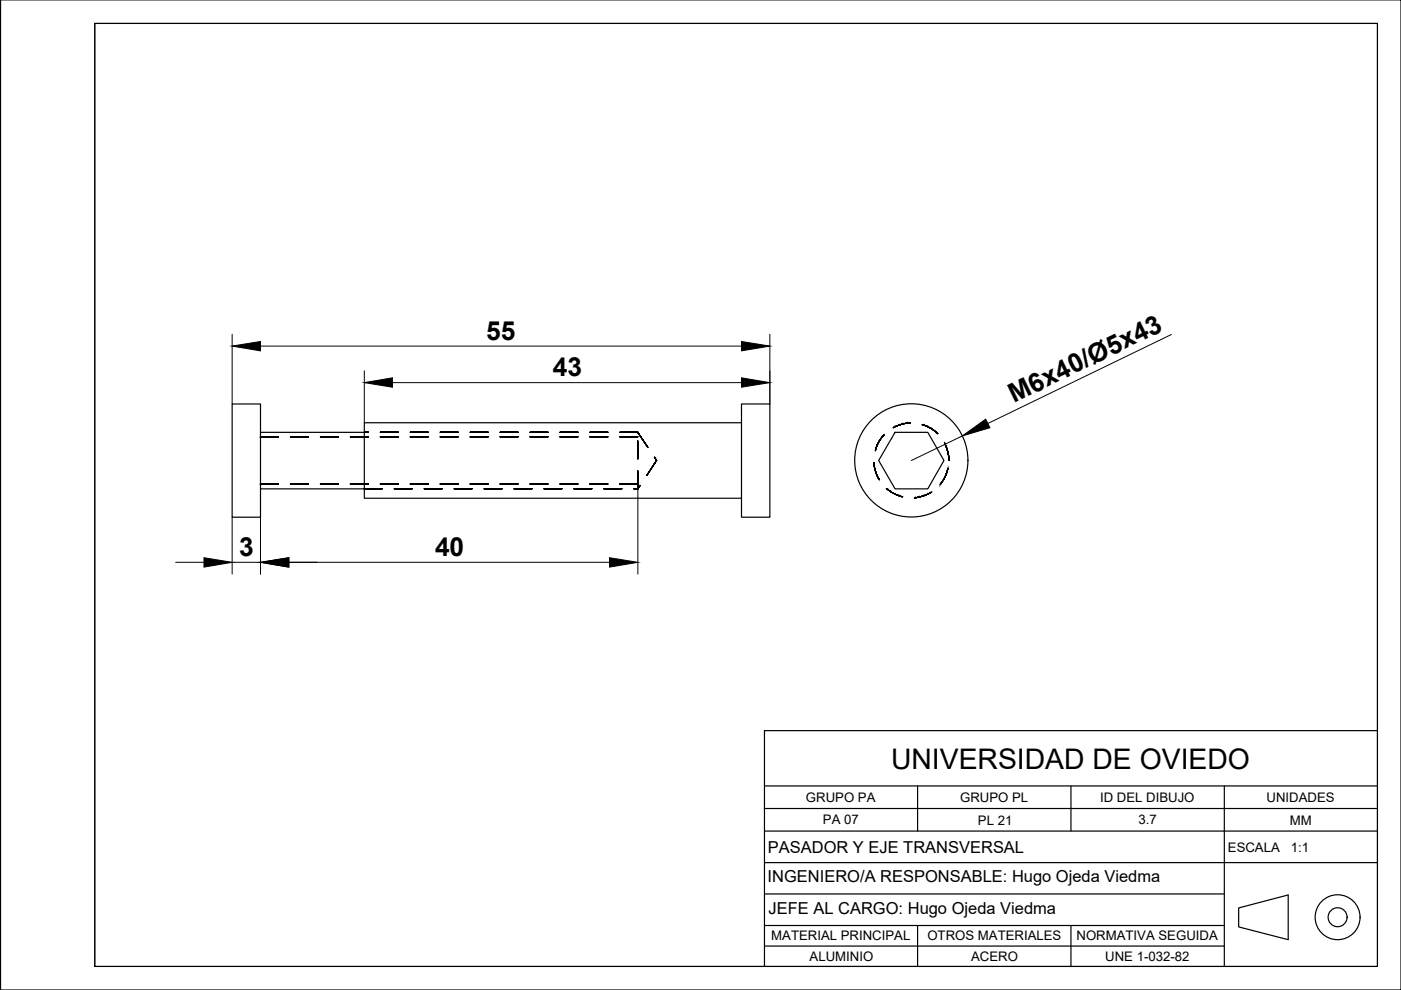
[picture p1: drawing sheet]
<svg xmlns="http://www.w3.org/2000/svg" width="297mm" height="210mm" viewBox="0 0 297 210" stroke-linecap="round" stroke-linejoin="round" font-family="sans-serif">
<!-- layer: 01_Contornos -->
<g fill="none" stroke="#000" stroke-width=".25">
<path d="M.1 0h296.9v209.9h-296.9zM20.1 5h271.9v199.9h-271.9zM55.2 91.7v11.9M77.2 89.6h80v-3.9h6v24h-6v-4.1h-80zM77.2 91.7h-22v-6h-6v24h6v-6.1h22M157.2 89.6v16M189.8 91.7h6.9l3.4 5.9-3.4 6h-6.9l-3.5-6zM292 154.9h-129.9v50M162.1 176.2h129.9M162.1 166.6h129.9M162.1 171.4h129.9M194.5 166.6v9.6"/>
<path d="M227.1 166.6v9.6M259.6 166.6v38.3M162.1 182.9h129.9M162.1 189.5h97.5M162.1 196.2h97.5M194.5 196.2v8.7M227.1 196.2v8.7M262.6 192.5l10.5-2.7v9.4l-10.5-2.7zM162.1 200.6h97.5"/>
<circle cx="193.2" cy="97.6" r="12"/>
<circle cx="283.6" cy="194.5" r="4.8"/>
<circle cx="283.6" cy="194.5" r="2.01"/>
</g>
<!-- layer: 02_Ocultas -->
<g fill="#000" stroke="#000" stroke-width=".21">
<path d="M55.2 92.6h3.8zM55.2 92.6h3.8zM55.2 92.6h3.8zM55.2 92.6h3.8z"/>
<path d="M61.6 92.6h3.8zM61.6 92.6h3.8zM61.6 92.6h3.8zM61.6 92.6h3.8z"/>
<path d="M67.9 92.6h3.8zM67.9 92.6h3.8zM67.9 92.6h3.8zM67.9 92.6h3.8z"/>
<path d="M74.3 92.6h3.8zM74.3 92.6h3.8zM74.3 92.6h3.8zM74.3 92.6h3.8z"/>
<path d="M77.2 91.7h.9zM77.2 91.7l.9-.1zM77.2 91.7l.9-.1zM77.2 91.6h.9z"/>
<path d="M80.6 92.6h3.8zM80.6 92.6h3.8zM80.6 92.6h3.8zM80.6 92.6h3.8z"/>
<path d="M80.6 91.7h3.8zM80.6 91.7l3.8-.1zM80.6 91.7l3.8-.1zM80.6 91.6h3.8z"/>
<path d="M87 92.6h3.8zM87 92.6h3.8zM87 92.6h3.8zM87 92.6h3.8z"/>
<path d="M87 91.7h3.8zM87 91.7l3.8-.1zM87 91.7l3.8-.1zM87 91.6h3.8z"/>
<path d="M93.3 92.6h3.8zM93.3 92.6h3.8zM93.3 92.6h3.8zM93.3 92.6h3.8z"/>
<path d="M93.3 91.7h3.8zM93.3 91.7l3.8-.1zM93.3 91.7l3.8-.1zM93.3 91.6h3.8z"/>
<path d="M99.7 92.6h3.8zM99.7 92.6h3.8zM99.7 92.6h3.8zM99.7 92.6h3.8z"/>
<path d="M99.7 91.7h3.8zM99.7 91.7l3.8-.1zM99.7 91.7l3.8-.1zM99.7 91.6h3.8z"/>
<path d="M106 92.6h3.8zM106 92.6h3.8zM106 92.6h3.8zM106 92.6h3.8z"/>
<path d="M106 91.7h3.8zM106 91.7l3.8-.1zM106 91.7l3.8-.1zM106 91.6h3.8z"/>
<path d="M112.4 92.6h3.8zM112.4 92.6h3.8zM112.4 92.6h3.8zM112.4 92.6h3.8z"/>
<path d="M112.4 91.7h3.8zM112.4 91.7l3.8-.1zM112.4 91.7l3.8-.1zM112.4 91.6h3.8z"/>
<path d="M118.7 92.6h3.8zM118.7 92.6h3.8zM118.7 92.6h3.8zM118.7 92.6h3.8z"/>
<path d="M118.7 91.7h3.8zM118.7 91.7l3.8-.1zM118.7 91.7l3.8-.1zM118.7 91.6h3.8z"/>
<path d="M125.1 92.6h3.8zM125.1 92.6h3.8zM125.1 92.6h3.8zM125.1 92.6h3.8z"/>
<path d="M125.1 91.7h3.8zM125.1 91.7l3.8-.1zM125.1 91.7l3.8-.1zM125.1 91.6h3.8z"/>
<path d="M131.4 92.6h3.8zM131.4 92.6h3.8zM131.4 92.6h3.8zM131.4 92.6h3.8z"/>
<path d="M135.2 93.5v3.8zM135.2 93.5v3.8zM135.2 93.5v3.8zM135.2 93.5v3.8z"/>
<path d="M131.4 91.7h3.8zM131.4 91.7l3.8-.1zM131.4 91.7l3.8-.1zM131.4 91.6h3.8z"/>
<path d="M135.2 91.7l2.2 3.1zM135.2 91.7l2.2 3.1zM135.2 91.7l2.2 3.1zM135.2 91.7l2.2 3.1z"/>
<path d="M138.8 96.9l.4 .7zM138.8 97l.4 .6zM138.8 97l.4 .6zM138.8 97l.4 .6z"/>
<path d="M139.2 97.6l-2.1 3.2zM139.2 97.6l-2.1 3.2zM139.2 97.6l-2.1 3.2zM139.2 97.6l-2.1 3.2z"/>
<path d="M185.3 98.1v.4zM185.3 98.1v.4zM185.3 98.1v.4zM185.3 98.1v.4z"/>
<path d="M185.3 98.5l.2 .9zM185.3 98.5l.2 .9zM185.3 98.5l.2 .9zM185.3 98.5l.2 .9z"/>
<path d="M185.5 99.4l.2 .9zM185.4 99.4l.3 .9zM185.4 99.4l.3 .9zM185.4 99.4l.3 .9z"/>
<path d="M185.7 95l-.1 .6zM185.7 95l-.1 .6zM185.7 95l-.1 .6zM185.7 95l-.1 .6z"/>
<path d="M186.1 94.2l-.4 .8zM186 94.2l-.3 .8zM186 94.2l-.3 .8zM186 94.2l-.3 .8z"/>
<path d="M186.5 93.4l-.4 .8zM186.5 93.4l-.4 .8zM186.5 93.4l-.4 .8zM186.5 93.4l-.5 .8z"/>
<path d="M187 92.7l-.5 .7zM187 92.7l-.5 .7zM187 92.7l-.5 .7zM187 92.7l-.5 .7z"/>
<path d="M187.4 92.3l-.4 .4zM187.4 92.2l-.4 .5zM187.4 92.2l-.4 .5zM187.4 92.2l-.4 .5z"/>
<path d="M189.4 90.7l.4-.2zM189.4 90.7l.4-.3zM189.4 90.7l.4-.3zM189.4 90.6l.4-.2z"/>
<path d="M189.8 90.5l.8-.4zM189.8 90.5l.8-.4zM189.8 90.5l.8-.4zM189.8 90.4l.8-.3z"/>
<path d="M190.6 90.1l.9-.2zM190.6 90.1l.9-.3zM190.6 90.1l.9-.3zM190.6 90.1l.9-.3z"/>
<path d="M191.5 89.9l.8-.2zM191.5 89.9l.8-.2zM191.5 89.9l.8-.2zM191.5 89.8l.8-.1z"/>
<path d="M192.3 89.7h.7zM192.3 89.7h.7zM192.3 89.7h.7zM192.3 89.7h.7z"/>
<path d="M195.5 90.1h.4zM195.5 90.1h.4zM195.5 90.1h.4zM195.5 90l.4 .1z"/>
<path d="M195.9 90.1l.8 .4zM195.9 90.1l.8 .4zM195.9 90.1l.8 .3zM195.9 90.1l.8 .3z"/>
<path d="M196.7 90.5l.8 .4zM196.7 90.5l.8 .4zM196.7 90.5l.8 .4zM196.7 90.4l.8 .5z"/>
<path d="M197.5 90.9l.7 .5zM197.5 90.9l.7 .5zM197.5 90.9l.7 .5zM197.5 90.9l.7 .5z"/>
<path d="M198.2 91.4l.6 .6zM198.2 91.4l.6 .5zM198.2 91.4l.6 .5zM198.2 91.4l.6 .5z"/>
<path d="M200.3 94l.1 .2zM200.3 94l.1 .2zM200.3 94l.1 .2zM200.3 94l.1 .2z"/>
<path d="M200.3 94.2l.4 .8zM200.3 94.2l.4 .8zM200.3 94.2l.4 .8zM200.4 94.2l.3 .8z"/>
<path d="M200.7 95l.3 .9zM200.7 95l.3 .9zM200.7 95l.3 .9zM200.7 95l.3 .9z"/>
<path d="M201 99.3l-.1 .1zM201 99.3v.1zM201 99.3v.1z"/>
<path d="M200.9 95.9l.3 .8zM200.9 95.9l.3 .8zM200.9 95.9l.3 .8zM201 95.9l.2 .8z"/>
<path d="M201.1 96.7l.1 .9zM201.1 96.7l.1 .9zM201.1 96.7l.1 .9zM201.2 96.7v.9z"/>
<path d="M55.2 102.6h3.8zM55.2 102.6h3.8zM55.2 102.6h3.8zM55.2 102.6h3.8z"/>
<path d="M61.6 102.6h3.8zM61.6 102.6h3.8zM61.6 102.6h3.8zM61.6 102.6h3.8z"/>
<path d="M67.9 102.6h3.8zM67.9 102.6h3.8zM67.9 102.6h3.8zM67.9 102.6h3.8z"/>
<path d="M74.3 102.6h3.8zM74.3 102.6h3.8zM74.3 102.6h3.8zM74.3 102.6h3.8z"/>
<path d="M77.2 103.6h3.9zM77.2 103.6h3.9zM77.2 103.6h3.9zM77.2 103.6h3.9z"/>
<path d="M80.6 102.6h3.8zM80.6 102.6h3.8zM80.6 102.6h3.8zM80.6 102.6h3.8z"/>
<path d="M83.6 103.6h3.8zM83.6 103.6h3.8zM83.6 103.6h3.8zM83.6 103.6h3.8z"/>
<path d="M87 102.6h3.8zM87 102.6h3.8zM87 102.6h3.8zM87 102.6h3.8z"/>
<path d="M89.9 103.6h3.9zM89.9 103.6h3.9zM89.9 103.6h3.9zM89.9 103.6h3.9z"/>
<path d="M93.3 102.6h3.8zM93.3 102.6h3.8zM93.3 102.6h3.8zM93.3 102.6h3.8z"/>
<path d="M96.3 103.6h3.8zM96.3 103.6h3.8zM96.3 103.6h3.8zM96.3 103.6h3.8z"/>
<path d="M99.7 102.6h3.8zM99.7 102.6h3.8zM99.7 102.6h3.8zM99.7 102.6h3.8z"/>
<path d="M102.6 103.6h3.9zM102.6 103.6h3.9zM102.6 103.6h3.9zM102.6 103.6h3.9z"/>
<path d="M106 102.6h3.8zM106 102.6h3.8zM106 102.6h3.8zM106 102.6h3.8z"/>
<path d="M109 103.6h3.8zM109 103.6h3.8zM109 103.6h3.8zM109 103.6h3.8z"/>
<path d="M112.4 102.6h3.8zM112.4 102.6h3.8zM112.4 102.6h3.8zM112.4 102.6h3.8z"/>
<path d="M115.3 103.6h3.9zM115.3 103.6h3.9zM115.3 103.6h3.9zM115.3 103.6h3.9z"/>
<path d="M118.7 102.6h3.8zM118.7 102.6h3.8zM118.7 102.6h3.8zM118.7 102.6h3.8z"/>
<path d="M121.7 103.6h3.8zM121.7 103.6h3.8zM121.7 103.6h3.8zM121.7 103.6h3.8z"/>
<path d="M125.1 102.6h3.8zM125.1 102.6h3.8zM125.1 102.6h3.8zM125.1 102.6h3.8z"/>
<path d="M128 103.6h3.9zM128 103.6h3.9zM128 103.6h3.9zM128 103.6h3.9z"/>
<path d="M131.4 102.6h3.8zM131.4 102.6h3.8zM131.4 102.6h3.8zM131.4 102.6h3.8z"/>
<path d="M134.4 103.6h.8zM134.4 103.6h.8zM134.4 103.6h.8zM134.4 103.6h.8z"/>
<path d="M135.2 99.8v3.8zM135.2 99.8v3.8zM135.2 99.8v3.8zM135.2 99.8v3.8z"/>
<path d="M135.7 102.9l-.5 .7zM135.7 102.9l-.5 .7zM135.7 102.9l-.5 .7zM135.7 102.9l-.5 .7z"/>
<path d="M185.7 100.3l.4 .8zM185.7 100.3l.4 .8zM185.7 100.3l.4 .8zM185.7 100.3l.4 .8z"/>
<path d="M186.1 101.1l.3 .6zM186 101.1l.4 .6zM186 101.1l.4 .6zM186 101.1l.4 .6z"/>
<path d="M188 103.6l.3 .2zM188 103.6l.3 .2zM188 103.6l.3 .3zM188 103.6l.3 .3z"/>
<path d="M188.3 103.8l.7 .5zM188.3 103.9l.7 .4zM188.3 103.9l.7 .5zM188.3 103.9l.7 .5z"/>
<path d="M189 104.3l.8 .4zM189 104.4l.8 .3zM189 104.4l.8 .4zM189 104.4l.8 .4z"/>
<path d="M189.8 104.7l.8 .4zM189.8 104.8l.8 .3zM189.8 104.8l.8 .3zM189.8 104.8l.8 .3z"/>
<path d="M190.6 105.1l.8 .2zM190.6 105.1l.8 .2zM190.6 105.1l.8 .2zM190.6 105.1l.8 .2z"/>
<path d="M193.9 105.6l.2-.1zM193.9 105.6l.2-.1zM193.9 105.6l.2-.1zM193.9 105.6h.2z"/>
<path d="M194.1 105.5l.9-.2zM194.1 105.6l.9-.3zM194.1 105.6l.9-.3zM194.1 105.6l.9-.2z"/>
<path d="M195 105.3l.9-.2zM195 105.4l.9-.3zM195 105.4l.9-.3zM195 105.4l.9-.3z"/>
<path d="M195.9 105.1l.8-.4zM195.9 105.1l.8-.4zM195.9 105.1l.8-.4zM195.9 105.1l.8-.3z"/>
<path d="M196.7 104.7l.7-.3zM196.7 104.8l.7-.4zM196.7 104.8l.8-.4zM196.7 104.8l.8-.4z"/>
<path d="M199.3 102.7l.1-.1zM199.4 102.6v.1zM199.4 102.6v.1zM199.5 102.6l-.1 .1z"/>
<path d="M199.9 101.9l-.5 .7zM199.9 101.9l-.4 .7zM199.9 101.9l-.4 .7zM200 101.9l-.5 .7z"/>
<path d="M200.3 101.1l-.4 .8zM200.3 101.1l-.3 .8zM200.3 101.1l-.3 .8zM200.4 101.1l-.4 .8z"/>
<path d="M200.7 100.3l-.4 .8zM200.7 100.3l-.3 .8zM200.7 100.3l-.3 .8zM200.7 100.3l-.3 .8z"/>
<path d="M200.9 99.4l-.2 .9zM200.9 99.4l-.2 .9zM200.9 99.4l-.2 .9zM201 99.4l-.3 .9z"/>
</g>
<g fill="none" stroke="#000" stroke-width=".21">
<path d="M55.2 92.6h.1M55.2 92.6h3.8zM61.6 92.6h3.8zM67.9 92.6h3.8zM74.3 92.6h3.8zM77.2 91.6l.9 .1zM77.2 91.6v.1M80.6 92.6h3.8zM80.6 91.6l3.8 .1zM87 92.6h3.8zM87 91.6l3.8 .1zM93.3 92.6h3.8z"/>
<path d="M93.3 91.6l3.8 .1zM99.7 92.6h3.8zM99.7 91.6l3.8 .1zM106 92.6h3.8zM106 91.6l3.8 .1zM112.4 92.6h3.8zM112.4 91.6l3.8 .1zM118.7 92.6h3.8zM118.7 91.6l3.8 .1zM125.1 92.6h3.8zM125.1 91.6l3.8 .1zM131.4 92.6h3.8z"/>
<path d="M131.4 91.6l3.8 .1zM135.2 99.8v3.8zM135.2 93.5v3.8zM135.2 91.7l2.2 3.1zM135.2 91.6v.1M138.8 97l.4 .6zM139.2 97.6l-2.1 3.2zM139.2 97.6h.1M185.3 98.1v.4zM185.3 98.5l.2 .9zM185.3 98.5h.1M185.4 99.4l.3 .9z"/>
<path d="M185.5 99.4h.1M185.7 95l-.1 .6zM185.7 95h.1M186 94.2l-.3 .8zM186.1 94.2h.1M186.5 93.4l-.5 .8zM186.5 93.4h.1M187 92.7l-.5 .7zM187 92.7h.1M187.4 92.2l-.4 .5zM189.4 90.6l.4-.2zM189.8 90.4l.8-.3z"/>
<path d="M189.8 90.5h.1M190.6 90.1l.9-.3zM190.6 90.1h.1M191.5 89.8l.8-.1zM191.5 89.9h.1M192.3 89.7h.7zM192.3 89.7h.1M195.5 90l.4 .1zM195.9 90.1l.8 .4zM195.9 90.1h.1M196.7 90.4l.8 .5zM196.7 90.5h.1"/>
<path d="M197.5 90.9l.7 .5zM197.5 90.9h.1M198.2 91.4l.6 .5zM198.2 91.4h.1M200.3 94l.1 .2zM200.3 94.2l.4 .8zM200.4 94.2h.1M200.7 95l.3 .9zM200.7 95h.1M200.9 95.9l.3 .8zM200.9 99.4l-.2 .9zM201 95.9h.1"/>
<path d="M201 99.4h.1M201 99.3l-.1 .1zM201.1 96.7l.1 .9zM201.2 96.7h.1M55.2 102.6h.1M55.2 102.6h3.8zM61.6 102.6h3.8zM67.9 102.6h3.8zM74.3 102.6h3.8zM77.2 103.6h.1M77.2 103.6h3.9zM80.6 102.6h3.8z"/>
<path d="M83.6 103.6h3.8zM87 102.6h3.8zM89.9 103.6h3.9zM93.3 102.6h3.8zM96.3 103.6h3.8zM99.7 102.6h3.8zM102.6 103.6h3.9zM106 102.6h3.8zM109 103.6h3.8zM112.4 102.6h3.8zM115.3 103.6h3.9zM118.7 102.6h3.8z"/>
<path d="M121.7 103.6h3.8zM125.1 102.6h3.8zM128 103.6h3.9zM131.4 102.6h3.8zM134.4 103.6h.8zM135.2 103.6h.1M135.7 102.9l-.5 .7zM185.7 100.3l.4 .8zM185.7 100.3h.1M186 101.1l.4 .6zM186.1 101.1h.1M188 103.6l.3 .3z"/>
<path d="M188.3 103.9h.1M188.3 103.8l.7 .6zM189 104.4h.1M189 104.3l.8 .5zM189.8 104.8h.1M189.8 104.7l.8 .4zM190.6 105.1h.1M190.6 105.1l.8 .2zM193.9 105.6l.2-.1zM194.1 105.6h.1M194.1 105.5l.9-.2zM195 105.4h.1"/>
<path d="M195 105.3l.9-.2zM195.9 105.1h.1M195.9 105.1l.8-.4zM196.7 104.8h.1M196.7 104.7l.8-.3zM199.4 102.6v.1zM199.5 102.6h.1M199.9 101.9l-.5 .7zM200 101.9h.1M200.3 101.1l-.4 .8zM200.4 101.1h.1M200.7 100.3l-.4 .8z"/>
<path d="M200.7 100.3h.1"/>
</g>
<!-- layer: 04_Cotas -->
<g fill="none" stroke="#000" stroke-width=".21">
<path d="M20.1 5h271.9v199.9h-271.9zM49.2 70.9v14.8M55.2 73.4h102M77.2 78.6v11M163.2 70.9v14.8M248.4 70.9l-39 18.9M83.2 81.1h74M204 92.4l-10.8 5.2M37.2 119.2h6.1M49.2 109.7v12M49.2 119.2h6M55.2 109.7v12"/>
<path d="M61.2 119.2h68M135.2 103.6v18.1"/>
</g>
<path d="M49.2 73.4l6-1v2zM157.2 72.4l6 1-6 1zM77.2 81.1l6-1v2zM157.2 80.1l6 1-6 1zM204 92.4l5-3.5 .9 1.8zM43.3 118.3l5.9 .9-5.9 1zM55.2 119.2l6-.9v1.9zM129.2 118.3l6 .9-6 1z" fill="#000" stroke="#000" stroke-width=".21"/>
<text font-size="6" x="188.9" y="163">UNIVERSIDAD DE OVIEDO</text>
<g font-size="5.6">
<text x="103.1" y="72.1">55</text>
<text x="117.2" y="79.8">43</text>
<text x="215" y="85.5" transform="rotate(-26 215 85.5)">M6x40/Ø5x43</text>
<text x="50.7" y="117.9">3</text>
<text x="92.2" y="117.9">40</text>
</g>
<g font-size="3.5">
<text x="162.8" y="180.8">PASADOR Y EJE TRANSVERSAL</text>
<text x="162.8" y="187">INGENIERO/A RESPONSABLE: Hugo Ojeda Viedma</text>
<text x="163" y="193.8">JEFE AL CARGO: Hugo Ojeda Viedma</text>
</g>
<g font-size="2.8">
<text x="170.9" y="170.1">GRUPO PA</text>
<text x="203.6" y="170.1">GRUPO PL</text>
<text x="233.2" y="170.1">ID DEL DIBUJO</text>
<text x="268.5" y="170.1">UNIDADES</text>
<text x="174.5" y="174.8">PA 07</text>
<text x="207.3" y="174.9">PL 21</text>
<text x="241.4" y="174.8">3.7</text>
<text x="273.5" y="174.9">MM</text>
<text x="260.3" y="180.6">ESCALA</text>
<text x="273.7" y="180.6">1:1</text>
<text x="163.5" y="199.4">MATERIAL PRINCIPAL</text>
<text x="171.6" y="203.8">ALUMINIO</text>
<text x="196.6" y="199.4">OTROS MATERIALES</text>
<text x="205.9" y="203.8">ACERO</text>
<text x="228.2" y="199.4">NORMATIVA SEGUIDA</text>
<text x="234.3" y="203.7">UNE 1-032-82</text>
</g>
</svg>
